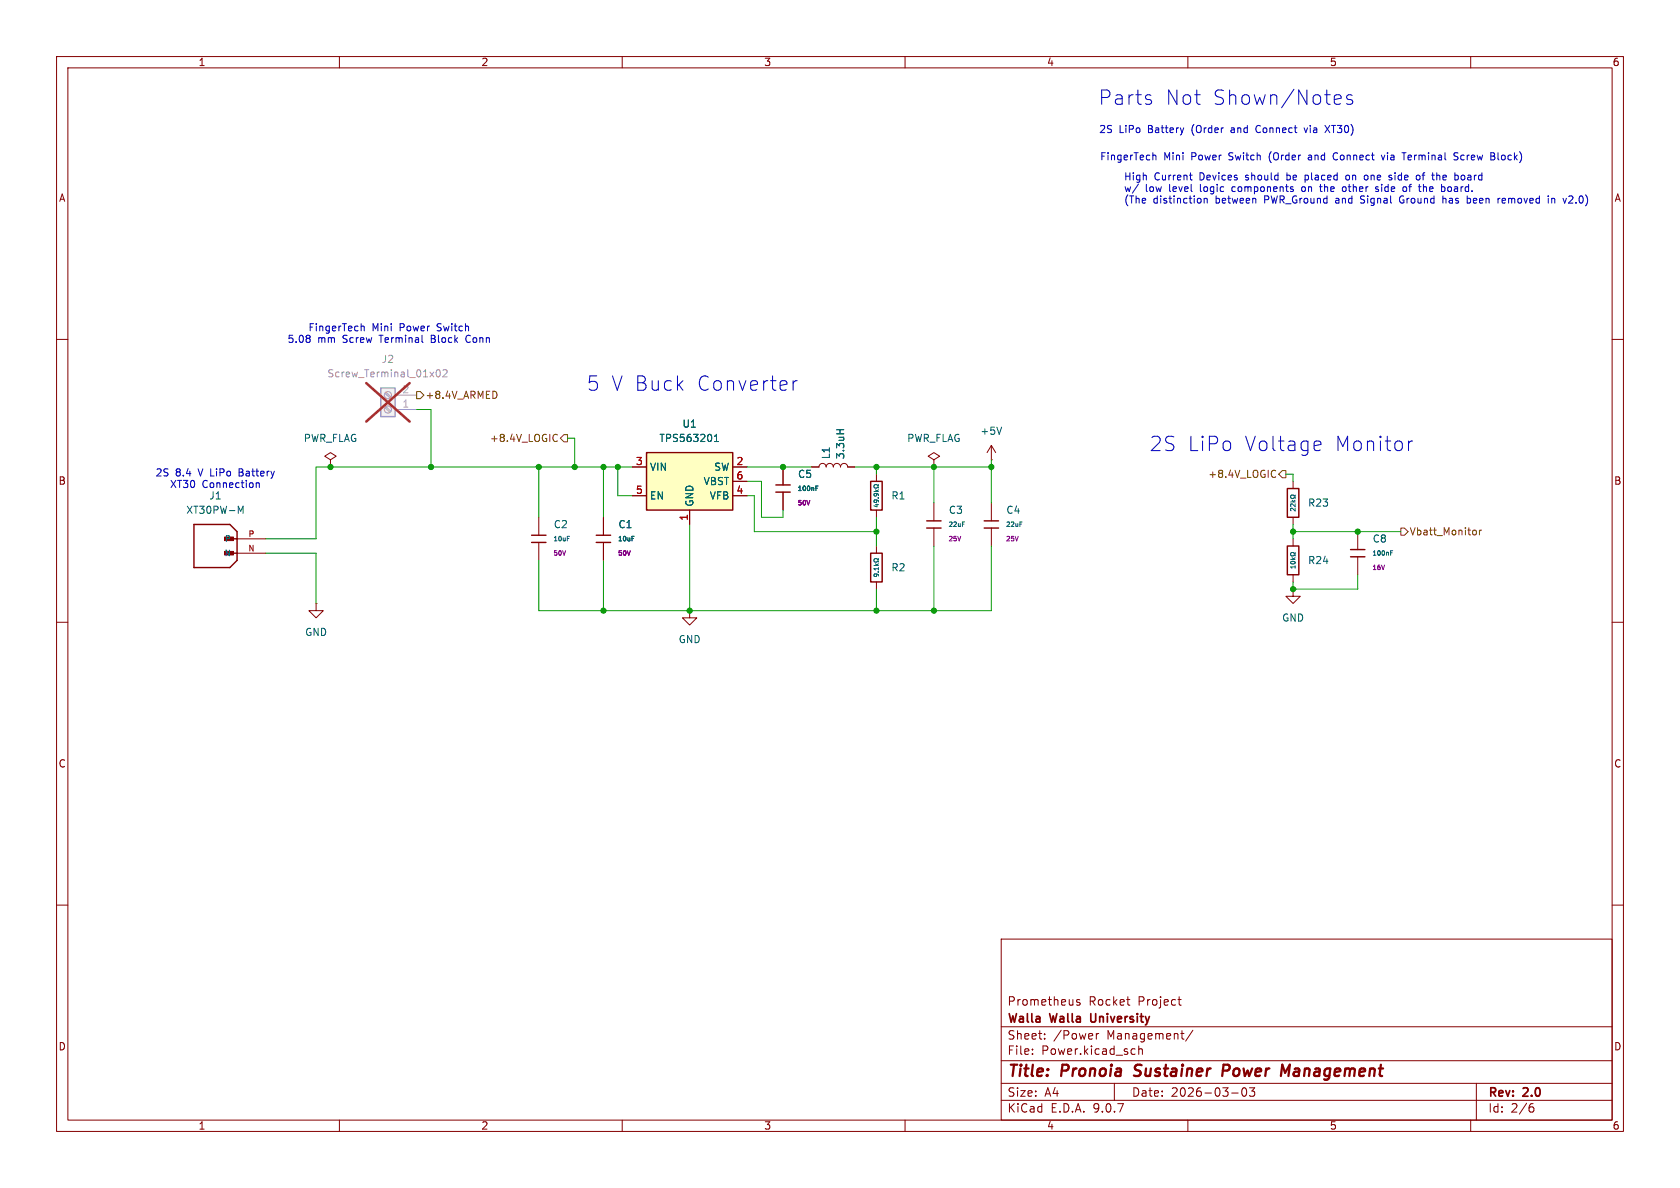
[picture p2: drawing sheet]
<svg xmlns="http://www.w3.org/2000/svg" width="297mm" height="210mm" viewBox="0 0 297 210" stroke-linecap="round" stroke-linejoin="round" font-family="sans-serif">
<g fill="none" stroke="#840000" stroke-width=".18">
<path d="M10 10h277v190h-277zM12 12h273v186h-273zM60 10v2M110 10v2M160 10v2M210 10v2M260 10v2M10 60h2M285 60h2M138.4 82.6v3.1M138.4 87v3.2M143.5 82.6h1.3a.64 .64 0 0 1 .6-.7 .64 .64 0 0 1 .6 .7 .64 .64 0 0 1 .7-.7 .64 .64 0 0 1 .6 .7 .64 .64 0 0 1 .7-.7 .64 .64 0 0 1 .6 .7 .64 .64 0 0 1 .6-.7 .64 .64 0 0 1 .7 .7h1.2"/>
<path d="M154.9 83.8v1.3M154.9 90.2v1.2M154.9 96.5v1.3M228.6 85.1v1.3M228.6 91.4v1.3M10 110h2M121.9 108v1.2h1.3l-1.3 1.3-1.3-1.3h1.3M121.9 108h.1M154.9 102.9v1.2M285 110h2M10 160h2M177 166h108v32h-108z"/>
<path d="M190.9 176.8l-.4-.1-.2 .2 .1 .2 .5 .2v.3h-.6M199.2 176.7h.5M199.6 177.7h.1M208.2 176.7h.6M208.5 176.2v1.3l.3 .2M285 160h2M60 198v2M110 198v2M160 198v2M177 194.5h108M177 191.5h108M177 187.5h108"/>
<path d="M177 181.5h108M182.5 186.3v.1M182.5 185.5v.1M184.7 183.6v.1M184.7 182.8v.1M193.8 182.7v1M194.2 182.7l-.2 .1-.2 .2M197 191.5v3M200.2 185.4l.5 .1M200.7 186.3l-.5 .1M201.3 185.5l.2-.1 .4 .1 .1 .9M201.3 184.9v1.5"/>
<path d="M208.7 182.7h.6M209.2 183.7h.1M210 198v2M210.9 182.1l-1.3 2M217.7 193.2h1.2M219.7 192.4l.2-.1a.81 .81 0 0 1 .6 .6 .81 .81 0 0 1-.3 .8l-.2 .1a.81 .81 0 0 1-.3-1.4zM220.9 192.3h.9l-.5 .6 .4 .1v.7l-.2 .1h-.4l-.2-.1M260 198v2M261 191.5v6.5M270.6 195.7h.4l.2 .3-.1 .5-.5 .1M271 195.1l-.4 .1"/>
</g>
<path d="M200.5 190.1l.2 .1M200.8 188.4l-.2 .4 .1 .2M217.1 188.2h-.8l-.2 2M217.1 189.2l-.9 .1M227.2 189.6l.8-1.4-.2 2" fill="none" stroke="#840000" stroke-width=".4"/>
<path d="M192.8 179.2l.1 1.3" fill="none" stroke="#840000" stroke-width=".3"/>
<path d="M137.2 85.7h2.5M137.2 87h2.5M153.9 97.8h2.1v5.1h-2.1zM153.9 85.1h2.1v5.1h-2.1zM227.6 86.4h2v5h-2z" fill="none" stroke="#840000" stroke-width=".25"/>
<g fill="none" stroke="#006464" stroke-width=".18">
<path d="M147.9 76h1.3M148.5 76v.7M144.2 86.3h.3M144.2 85.9h.4M154.5 100h.8M154.5 86.9h.8M154.8 99.7l.3 .3M154.8 89.2h.5M154.8 86.6l.3 .3M154.8 87.2l.2 .2v.2h-.4l-.1-.2 .2-.2 .4 .1 .2 .3M154.8 88.4l.2 .1v.3h-.4l-.1-.3 .2-.1h.4l.2 .4M155 89.1v.5l-.5-.2"/>
<path d="M155.2 88h.1M155.3 85.7v.2h-.2a.34 .34 0 0 0-.4-.2 .34 .34 0 0 0-.2 .5l.4 .1 .4-.2v.2M155.3 98.7v.2h-.2a.34 .34 0 0 0-.4-.1 .34 .34 0 0 0-.2 .4l.4 .2 .4-.2v.2M155.3 99.7l-.3 .2M155.3 86.6l-.3 .2M228.2 88.7h.8M228.4 88.4l.3 .3M229 89.8v.5l-.6-.5-.2 .2v.3M229 87.5v.2h-.2a.34 .34 0 0 0-.5-.2 .34 .34 0 0 0-.1 .5l.4 .1 .4-.2v.2M229 89.1v.5l-.6-.5-.2 .1v.3M229 88.4l-.3 .3M154.8 101.5l.2 .1v.2l-.4 .1-.1-.3 .2-.1h.4l.2 .3"/>
<path d="M155.2 101.1h.1M155.3 100.3v.5M155.3 100.5h-.8l.2 .3"/>
</g>
<path d="M114.3 80h15.2v10.2h-15.2z" fill="#ffffc2"/>
<path d="M114.3 80h15.2v10.2h-15.2z" fill="none" stroke="#840000" stroke-width=".25"/>
<path d="M111.8 82.6h2.5M111.8 87.6h2.5M121.9 90.2v2.5M129.5 82.6h2.6M129.5 87.6h2.6M129.5 85.1h2.6" fill="none" stroke="#840000" stroke-width=".18"/>
<path d="M126.3 78h.7M126.3 77.1l.4-.3v1.2" fill="none" stroke="#006464" stroke-width=".18"/>
<path d="M67.3 68.6h2.5v5.1h-2.5z" fill="#f0f0f0"/>
<path d="M67.3 68.6h2.5v5.1h-2.5z" fill="none" stroke="#a1a1a1" stroke-width=".25"/>
<g fill="none" stroke="#a1a1a1" stroke-width=".18">
<path d="M68.1 72.1l.8 .8M68.1 69.5l.8 .9M68.2 71.9l.9 .8M68.2 69.3l.9 .9M69.8 72.4h3.9M69.8 69.9h3.9"/>
<circle cx="68.6" cy="72.4" r=".63"/>
<circle cx="68.6" cy="69.8" r=".63"/>
</g>
<path d="M77.2 65.5l.2-.2a.68 .68 0 0 1 .4 .7 .68 .68 0 0 1-.4 .6l-.2-.1-.1-.4zM78.3 65.5l.5-.2 .2 .4-.7 .9h.7" fill="none" stroke="#989898" stroke-width=".18"/>
<path d="M64.7 67.7l7.7 6.8M72.4 67.7l-7.7 6.8" fill="none" stroke="#e12e31" stroke-width=".46"/>
<g fill="none" stroke="#840000" stroke-width=".18">
<path d="M175.3 78.7l-.8 1.3M175.3 78.7l.7 1.3M175.3 78.7v2.6M41.9 95.3h5.1M41.9 97.8h5.1M58.4 81.3l1-.7-1-.6-1 .6 1 .7v1.3M58.4 82.6h.1M95.2 91.4v3.2M95.2 95.9v3.2M106.7 91.4v3.2M106.7 95.9v3.2M111.8 82.6h2.5"/>
<path d="M111.8 87.6h2.5M121.9 90.2v2.5M129.5 82.6h2.6M129.5 87.6h2.6M129.5 85.1h2.6M138.4 82.6v3.1M138.4 87v3.2M143.5 82.6h1.3M149.9 82.6h1.2M165.1 81.3l1-.7-1-.6-1 .6 1 .7v1.3M165.1 82.6h.1M165.1 88.9v3.2"/>
<path d="M165.1 93.3v3.2M175.3 81.3h.1M175.3 88.9v3.2M175.3 93.3v3.2M228.6 95.3v1.2M240 94v3.2M240 98.4v3.2M55.9 106.7v1.3h1.2l-1.2 1.2-1.3-1.2h1.3M55.9 106.7h.1M228.6 104.1v1.3h1.3l-1.3 1.3-1.3-1.3h1.3M228.6 104.1h.1M228.6 101.6v1.3"/>
</g>
<g fill="none" stroke="#840000" stroke-width=".25">
<path d="M34.3 92.7h6.3l1.3 1.3v5.1l-1.3 1.2h-6.3zM40 95.3h1.9M40 97.8h1.9M94 94.6h2.5M94 95.9h2.5M105.4 94.6h2.5M105.4 95.9h2.5M163.8 92.1h2.6M163.8 93.3h2.6M174 92.1h2.5M174 93.3h2.5M227.6 96.5h2v5.1h-2z"/>
<path d="M238.8 97.2h2.5M238.8 98.4h2.5"/>
</g>
<g fill="#840000" stroke="#840000" stroke-width=".18">
<path d="M39.7 94.9h1.6v.7h-1.6z"/>
<path d="M39.7 97.5h1.6v.6h-1.6z"/>
</g>
<g fill="none" stroke="#006464" stroke-width=".18">
<path d="M126.3 78h.7M126.3 77.1l.4-.3v1.2M147.9 76h1.3M148.5 76v.7M177.1 75.5l-.4 1.3M42.1 89.5l.4 .9 .5-.9v1.2M100.3 94.8h.4M111.7 94.8h.4M144.2 86.3h.3M144.2 85.9h.4M170.1 92.3h.4M180.3 92.3h.4"/>
<path d="M228.2 98.9h.8M228.2 99.3a.39 .39 0 0 1 .5-.1 .39 .39 0 0 1 .2 .4 .39 .39 0 0 1-.4 .1 .39 .39 0 0 1-.3-.4zM228.4 98.6l.3 .3M229 97.7v.2h-.2a.34 .34 0 0 0-.5-.2 .34 .34 0 0 0-.1 .5l.4 .1 .4-.2v.2M229 100v.5M229 98.6l-.3 .2M245.8 97.7h.3M245.8 97.4h.4M229 100.2h-.8l.2 .3"/>
</g>
<path d="M73.7 69.2h.6l.6 .7-.6 .6h-.6zM87.6 69.2l.3 .5-.3 .7M98.2 76.8l.3 .1M98.5 77.9l-.3 .1M99.7 76.8h.6v1.3h-.6l-.6-.6zM225.2 83.1l.3 .2M225.5 84.3l-.3 .1M226.7 83.2h.6v1.3h-.6l-.6-.7zM247.6 93.3h.7l.6 .7-.6 .6h-.7zM260.6 93.7l.3 .1 .1 .2-.1 .4-.3 .2M261.5 93.7v.9M261.9 93.7l-.4 .3" fill="none" stroke="#725600" stroke-width=".18"/>
<g fill="none" stroke="#009600" stroke-width=".18">
<path d="M73.7 72.4h2.5v10.2M100.3 77.5h1.3v5.1M47 97.8h8.9v8.9M95.2 82.6v8.8M106.7 82.6v8.8M106.7 99.1v8.9M109.2 82.6v5h2.6M111.8 82.6h-55.9v12.7h-8.9M121.9 92.7v15.3M132.1 85.1h2.5v6.3h3.8v-1.2M132.1 82.6h11.4M132.1 87.6h1.2v6.4h21.6"/>
<path d="M151.1 82.6h24.2M154.9 82.6v1.2M154.9 91.4v5.1M165.1 82.6v6.3M165.1 96.5v11.5M175.3 81.3v7.6M175.3 96.5v11.5h-80.1v-8.9M227.3 83.8h1.3v1.3M228.6 92.7v2.6M228.6 94h19M154.9 104.1v3.9M240 101.6v2.5h-11.4v-1.2"/>
</g>
<g fill="none" stroke="#0000c2" stroke-width=".18">
<path d="M203.2 17.6l.4 .4-.1 .3-.3 .1M203.2 16.7l.3 .2M236.2 16.7l.8 .2 .1 .5-1.2 .2M237 18.3l-.8 .1M239 16.9l-.6-.2-.3 .4 .1 .4 .8 .2 .2 .3-.2 .3-.2 .1-.7-.1M201.3 32.5l-1.1 1.7M203.8 27.5l.2-.1 .3 .1 .1 .8M209.3 22.6l-.3 .8M210.3 31h.5M210.5 31.6l.3 .2M212.2 35.1l.1 .2-.1 .5M212.9 35.1v.8"/>
<path d="M212.9 35.1v.1M213.4 35.1v.8M222.3 22.2l-.3 .5 .3 .7M228.3 33.4l.3 .1 .1 .2-.2 .2h-.3M228.3 33l.3 .1M230.2 33.1l-.1 .2 .1 .5M230.6 22.6l.3 .8 .3-.8M230.7 31v1.2M230.7 31.8h.1M230.8 31h-.1M231.4 27.4l-.1 .1M231.4 27.8l-.1 .2 .1 .3"/>
<path d="M233.4 32.6v1.1l.3 .2M234.2 22.2l.9 1.2M235.1 22.2l-.9 1.2M236.1 27a.68 .68 0 0 0-.4 .6 .68 .68 0 0 0 .4 .7M237.9 33.1l-.3-.1-.3 .3 .1 .4 .2 .2 .3-.1M238.3 31h-.3l-.1 .2 .1 .5 .3 .1M240.5 35.8l.2 .1M240.6 34.8l-.1 .2 .3 .2M241.2 31.7l.2 .1h.3M241.7 31h-.3l-.2 .1M243.7 33.1l-.3-.1-.2 .2v.2l.5 .1v.3h-.5M244.2 27.4l.3 .9 .3-.9"/>
<path d="M245.7 31h.3M245.7 31.4l.3 .1 .1 .1-.2 .2h-.2M247.7 34.7a.72 .72 0 0 0 .1 1.2M247.8 27h.8M248.1 33.1l.3-.1 .3 .3-.1 .5h-.5M248.2 27v1.3M250.5 31h.3l.2 .2v.5l-.2 .1h-.3M251.6 32.6v1.3M252 33l-.4 .1M254 30.5v1.3M254.4 31l-.4 .1M255.1 34.6v1.3"/>
<path d="M255.1 35.2l.4-.1 .1 .1M256.2 33l-.3 .3v.3l.3 .3M257.8 27.1l-.5-.1-.2 .1v.4l.5 .2 .2 .3-.3 .3-.5-.1M258.5 31l-.2 .2v.4l.2 .2M259.5 35.1h.4l.1 .2-.1 .5-.4 .1M264 27l.2 .2-.2 .4 .2 .1 .1 .3-.3 .3h-.4M265.2 35.1h-.3M266 35.1h-.3l-.1 .1v.6l.4 .1M266.2 35.4l-.6 .1M273.7 34.6v.2M273.7 35.1v.8M274.3 35.2l.4-.1 .2 .1"/>
<path d="M274.3 35.1v.8M277.8 34.6l-.5 .2M278 35.2l-.7 .7h.8M54.7 59.9l.1 .2-.1 .4M63.8 57.8l.2-.2 .3 .1 .1 .8M82.6 59.3l-.2 .5 .2 .7M74.7 60.5h.1M140.2 67.3v1.7M140.9 67.3a.65 .65 0 0 0-.7 .5M232.7 78l.7 .1 .1 .5-1.2 .2M233.4 79.5l-.7 .2M249 78v1.7"/>
<path d="M249.7 78a.65 .65 0 0 0-.7 .4M45.3 85.3v.9M45.4 85.4l-.1 .1M45.8 85.4v.8"/>
</g>
<g fill="#009600" stroke="#009600" stroke-width=".18">
<circle cx="228.6" cy="104.1" r=".46"/>
<circle cx="228.6" cy="94" r=".46"/>
<circle cx="175.3" cy="82.6" r=".46"/>
<circle cx="154.9" cy="108" r=".46"/>
<circle cx="165.1" cy="108" r=".46"/>
<circle cx="240" cy="94" r=".46"/>
<circle cx="76.2" cy="82.6" r=".46"/>
<circle cx="58.4" cy="82.6" r=".46"/>
<circle cx="109.2" cy="82.6" r=".46"/>
<circle cx="106.7" cy="108" r=".46"/>
<circle cx="121.9" cy="108" r=".46"/>
<circle cx="95.2" cy="82.6" r=".46"/>
<circle cx="138.4" cy="82.6" r=".46"/>
<circle cx="154.9" cy="94" r=".46"/>
<circle cx="165.1" cy="82.6" r=".46"/>
<circle cx="154.9" cy="82.6" r=".46"/>
<circle cx="106.7" cy="82.6" r=".46"/>
<circle cx="101.6" cy="82.6" r=".46"/>
</g>
<g font-size="3.5" fill="#0000c2">
<text x="194.1" y="18.8">Parts</text>
<text x="205.9" y="18.8">Not</text>
<text x="214.2" y="18.8">Shown/Notes</text>
<text x="103.7" y="69.3">5 V Buck</text>
<text x="123" y="69.3">Converter</text>
<text x="203.2" y="80">2S LiPo</text>
<text x="219.9" y="80">Voltage</text>
<text x="235.8" y="80">Monitor</text>
</g>
<g font-size="2.8" fill="#840000">
<text x="178" y="190.9">Title:</text>
<text x="187.7" y="190.9">Pronoia</text>
<text x="201.4" y="190.9">Sustainer</text>
<text x="217.7" y="190.9">Power</text>
<text x="228.9" y="190.9">Management</text>
</g>
<g font-size="2.1" fill="#840000">
<text x="178" y="178">Prometheus</text>
<text x="192.4" y="178">Rocket</text>
<text x="201.2" y="178">Project</text>
<text x="178" y="184">Sheet:</text>
<text x="178" y="181.2">Walla</text>
<text x="185.7" y="181.2">Walla</text>
<text x="186.2" y="184">/Power</text>
<text x="193.5" y="181.2">University</text>
<text x="195.7" y="184">Management/</text>
<text x="178" y="186.7">File:</text>
<text x="184.1" y="186.7">Power.kicad_sch</text>
<text x="178" y="196.9">KiCad</text>
<text x="178" y="194.1">Size:</text>
<text x="184.7" y="194.1">A4</text>
<text x="185.7" y="196.9">E.D.A.</text>
<text x="193.3" y="196.9">9.0.7</text>
<text x="200" y="194.1">Date:</text>
<text x="207" y="194.1">2026-03-03</text>
<text x="263" y="194.3">Rev:</text>
<text x="263" y="196.9">Id:</text>
<text x="267.1" y="196.9">2/6</text>
<text x="269.4" y="194.3">2.0</text>
</g>
<g font-size="1.8" fill="#840000">
<text x="35" y="11.9">1</text>
<text x="85" y="11.9">2</text>
<text x="135" y="11.9">3</text>
<text x="185" y="11.9">4</text>
<text x="235" y="11.9">5</text>
<text x="285" y="11.9">6</text>
<text x="10.3" y="35.9">A</text>
<text x="285.3" y="35.9">A</text>
<text x="10.3" y="85.9">B</text>
<text x="285.3" y="85.9">B</text>
<text x="10.3" y="135.9">C</text>
<text x="285.3" y="135.9">C</text>
<text x="10.3" y="185.9">D</text>
<text x="285.3" y="185.9">D</text>
<text x="35" y="199.9">1</text>
<text x="85" y="199.9">2</text>
<text x="135" y="199.9">3</text>
<text x="185" y="199.9">4</text>
<text x="235" y="199.9">5</text>
<text x="285" y="199.9">6</text>
</g>
<g font-size="1.8" fill="#0000c2">
<text x="194.2" y="23.7">2S</text>
<text x="197.8" y="23.7">LiPo</text>
<text x="203" y="23.7">Battery</text>
<text x="210.9" y="23.7">(Order</text>
<text x="218.1" y="23.7">and</text>
<text x="222.7" y="23.7">Connect</text>
<text x="231.5" y="23.7">via</text>
<text x="235.4" y="23.7">XT30)</text>
<text x="194.4" y="28.6">FingerTech</text>
<text x="205.7" y="28.6">Mini</text>
<text x="210.7" y="28.6">Power</text>
<text x="217.5" y="28.6">Switch</text>
<text x="224.8" y="28.6">(Order</text>
<text x="231.9" y="28.6">and</text>
<text x="236.6" y="28.6">Connect</text>
<text x="245.3" y="28.6">via</text>
<text x="249.2" y="28.6">Terminal</text>
<text x="258.5" y="28.6">Screw</text>
<text x="265.2" y="28.6">Block)</text>
<text x="198.6" y="32.1">High</text>
<text x="198.6" y="34.1">w/</text>
<text x="202.5" y="34.1">low</text>
<text x="204" y="32.1">Current</text>
<text x="206.8" y="34.1">level</text>
<text x="212.2" y="32.1">Devices</text>
<text x="212.4" y="34.1">logic</text>
<text x="218.2" y="34.1">components</text>
<text x="220.5" y="32.1">should</text>
<text x="227.9" y="32.1">be</text>
<text x="230.8" y="34.1">on</text>
<text x="231.3" y="32.1">placed</text>
<text x="234.3" y="34.1">the</text>
<text x="238.4" y="34.1">other</text>
<text x="238.8" y="32.1">on</text>
<text x="242.3" y="32.1">one</text>
<text x="244.5" y="34.1">side</text>
<text x="246.8" y="32.1">side</text>
<text x="249.5" y="34.1">of</text>
<text x="251.9" y="32.1">of</text>
<text x="252.5" y="34.1">the</text>
<text x="254.9" y="32.1">the</text>
<text x="256.7" y="34.1">board.</text>
<text x="259" y="32.1">board</text>
<text x="198.6" y="36.2">(The</text>
<text x="203.9" y="36.2">distinction</text>
<text x="215" y="36.2">between</text>
<text x="223.8" y="36.2">PWR_Ground</text>
<text x="236.6" y="36.2">and</text>
<text x="241.2" y="36.2">Signal</text>
<text x="248.3" y="36.2">Ground</text>
<text x="256.1" y="36.2">has</text>
<text x="260.6" y="36.2">been</text>
<text x="266.3" y="36.2">removed</text>
<text x="275.3" y="36.2">in</text>
<text x="278.3" y="36.2">v2.0)</text>
<text x="54.4" y="58.8">FingerTech</text>
<text x="65.8" y="58.8">Mini</text>
<text x="70.7" y="58.8">Power</text>
<text x="77.5" y="58.8">Switch</text>
<text x="50.7" y="60.8">5.08</text>
<text x="56.1" y="60.8">mm</text>
<text x="60.7" y="60.8">Screw</text>
<text x="67.4" y="60.8">Terminal</text>
<text x="76.7" y="60.8">Block</text>
<text x="83" y="60.8">Conn</text>
<text x="27.4" y="84.4">2S</text>
<text x="30" y="86.5">XT30</text>
<text x="31" y="84.4">8.4</text>
<text x="35.2" y="84.4">V LiPo</text>
<text x="35.7" y="86.5">Connection</text>
<text x="42.7" y="84.4">Battery</text>
</g>
<g font-size="1.8" fill="#989898">
<text x="67.4" y="64.4">J2</text>
<text x="57.8" y="66.9">Screw_Terminal_01x02</text>
</g>
<g font-size="1.8" fill="#aaa">
<text x="71" y="69.6">2</text>
<text x="71" y="72.1">1</text>
</g>
<g font-size="1.8" fill="#725600">
<text x="75.1" y="70.7">+8.4V_ARMED</text>
<text x="86.5" y="78.3">+8.4V_LOGIC</text>
<text x="213.5" y="84.7">+8.4V_LOGIC</text>
<text x="249.1" y="94.8">Vbatt_Monitor</text>
</g>
<g font-size="1.8" fill="#006464">
<text x="120.5" y="75.8">U1</text>
<text x="173.2" y="77.1">+5V</text>
<text x="53.6" y="78.3">PWR_FLAG</text>
<text x="114.8" y="83.4">VIN</text>
<text x="116.5" y="78.3">TPS563201</text>
<text x="126.2" y="83.4">SW</text>
<text x="146.9" y="81.3" transform="rotate(-90 146.9 81.3)">L1</text>
<text x="149.5" y="81.3" transform="rotate(-90 149.5 81.3)">3.3uH</text>
<text x="160.3" y="78.3">PWR_FLAG</text>
<text x="36.9" y="88.5">J1</text>
<text x="114.8" y="88.5">EN</text>
<text x="122.8" y="89.7" transform="rotate(-90 122.8 89.7)">GND</text>
<text x="124.3" y="86">VBST</text>
<text x="125.4" y="88.5">VFB</text>
<text x="141" y="84.7">C5</text>
<text x="157.5" y="88.5">R1</text>
<text x="231.1" y="89.8">R23</text>
<text x="32.8" y="91">XT30PW-M</text>
<text x="97.8" y="93.6">C2</text>
<text x="109.2" y="93.6">C1</text>
<text x="167.6" y="91">C3</text>
<text x="177.8" y="91">C4</text>
<text x="157.5" y="101.2">R2</text>
<text x="231.1" y="99.9">R24</text>
<text x="242.6" y="96.1">C8</text>
<text x="53.8" y="112.6">GND</text>
<text x="119.9" y="113.9">GND</text>
<text x="226.6" y="110.1">GND</text>
</g>
<g font-size="1.8" fill="#a90000">
<text x="112.3" y="82.3">3</text>
<text x="130.1" y="82.3">2</text>
<text x="112.3" y="87.4">5</text>
<text x="130.1" y="84.8">6</text>
<text x="130.1" y="87.4">4</text>
<text x="121.7" y="92.1" transform="rotate(-90 121.7 92.1)">1</text>
</g>
<g font-size="1.4" fill="#006464">
<text x="39.6" y="96">P</text>
<text x="39.6" y="98.5">N</text>
</g>
<g font-size="1.4" fill="#a90000">
<text x="43.8" y="95">P</text>
<text x="43.8" y="97.5">N</text>
</g>
<g font-size="1.1" fill="#840084">
<text x="140.9" y="89.5">50V</text>
<text x="167.6" y="95.9">25V</text>
<text x="177.7" y="95.9">25V</text>
<text x="97.7" y="98.4">50V</text>
<text x="109.1" y="98.4">50V</text>
<text x="242.5" y="101">16V</text>
</g>
<g font-size="1.1" fill="#006464">
<text x="140.9" y="87">100nF</text>
<text x="97.7" y="95.9">10uF</text>
<text x="109.1" y="95.9">10uF</text>
<text x="167.6" y="93.3">22uF</text>
<text x="177.7" y="93.3">22uF</text>
<text x="242.5" y="98.4">100nF</text>
</g>
</svg>
